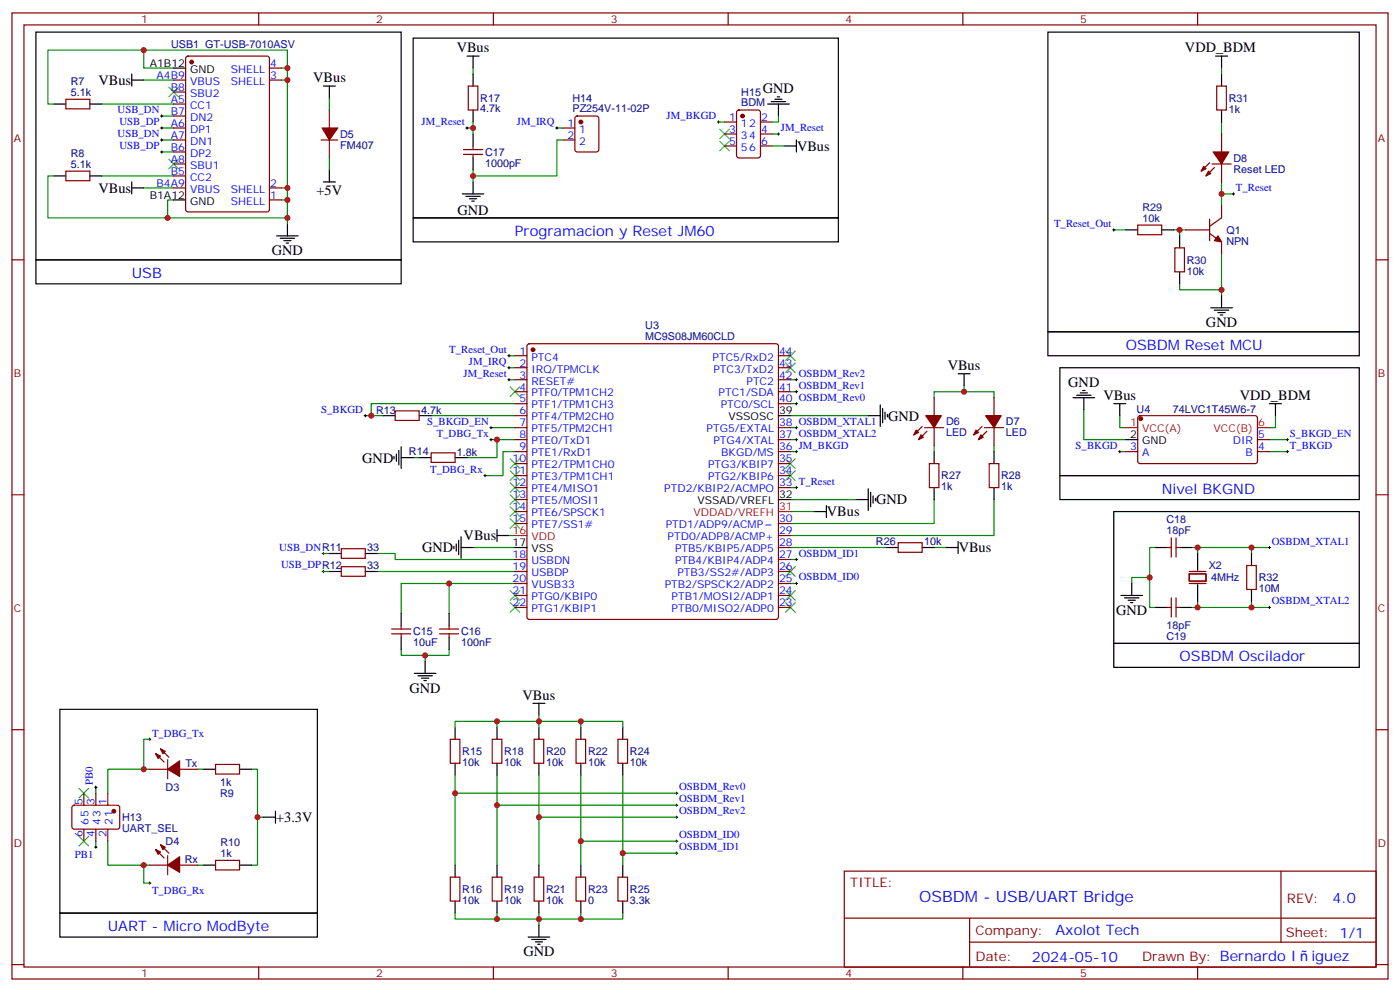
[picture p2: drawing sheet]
<svg xmlns="http://www.w3.org/2000/svg" width="412mm" height="292mm" viewBox="0 0 412 292" stroke-linecap="round" stroke-linejoin="round" font-family="sans-serif">
<g fill="none" stroke="#870000" stroke-width=".35">
<path d="M3.5 3.8h405.4v284.3h-405.4zM7.1 7.3h398.2v277.3h-398.2zM54.9 16.7l.5-.2h23.3l.6 .4 .1 44.8-.5 .6-23.5 .1-.7-.5v-44.7zM76.2 3.8v3.5M145.3 3.8v3.5M214.5 3.8v3.5M283.6 3.8v3.5M352.8 3.8v3.5M19.4 29.2h7.1v2.8h-7.1zM51.2 37.7h3.5M51.2 23.6h3.5M51.2 34.1h3.5"/>
<path d="M51.2 30.6h3.5M51.2 27.1h3.5M79.4 20h3.5M79.4 23.6h3.5M97 32.4v5.3M137.9 25.3h2.9v7.1h-2.9zM165.8 37.7h3.5M169.6 34.4l.4-.3h5.7l.6 .5 .1 9.4-.5 .7h-5.9l-.6-.4-.1-9.4zM213.4 35.9h3.6M213.4 39.4h3.6M217.2 32.6l.5-.2h5.6l.7 .4v13l-.4 .6-5.9 .1-.7-.5v-12.9zM224 35.9h3.5"/>
<path d="M224 39.4h3.5M358.4 25.3h2.8v7.1h-2.8zM359.8 39.4v5.3M19.4 50.4h7.1v2.8h-7.1zM51.2 41.2h3.5M51.2 55.3h3.5M51.2 51.8h3.5M51.2 48.3h3.5M51.2 44.7h3.5M79.4 55.3h3.5M79.4 58.8h3.5M94.5 41.2h5"/>
<path d="M97 41.2v5.3M136.5 45.4h5.7M136.5 44h5.7M139.3 43v1M139.3 45.4v1.1M165.8 41.2h3.5M213.4 43h3.6M224 43h3.5M356.3 47.9l-2.5 2.5M357 48.3h5.7M357.7 49.3l-2.5 2.5M359.8 48.3v5.3"/>
<path d="M3.5 76.5h3.6M335.1 66.3h7.1v2.8h-7.1zM346.1 73h2.8v7h-2.8zM349.2 67.7h7.1M356.3 68.7l3.5 2.5v3.5M356.3 64.5v6.3M359.8 60.6v3.5l-3.5 2.5M405.3 76.5h3.6M151.7 104.7h3.5M151.7 108.2h3.5M151.7 111.8h3.5M151.7 115.3h3.5"/>
<path d="M151.7 118.8h3.5M155.5 101.4l.4-.2h72.7l.5 .2 .2 .5v79.7l-.2 .5-.5 .2h-72.7l-.5-.2-.2-.5v-79.7zM229.3 104.7h3.5M229.3 108.2h3.5M229.3 111.8h3.5M229.3 115.3h3.5M229.3 118.8h3.5M275.2 117.1v5.2M292.8 117.1v5.2M116.4 120.9h7.1v2.9h-7.1zM127 133.3h7.1v2.8h-7.1zM151.7 125.9h3.5"/>
<path d="M151.7 122.3h3.5M151.7 129.4h3.5M151.7 132.9h3.5M151.7 136.5h3.5M151.7 140h3.5M229.3 125.9h3.5M229.3 129.4h3.5M229.3 132.9h3.5M229.3 136.5h3.5M229.3 140h3.5M271.6 125.5l-2.4 2.5M272.3 125.9h5.7"/>
<path d="M273 126.9l-2.4 2.5M273.8 136.5h2.8v7h-2.8zM275.2 125.9v5.3M289.3 125.5l-2.5 2.5M290 125.9h5.6M290.7 126.9l-2.5 2.5M291.4 136.5h2.8v7h-2.8zM292.8 125.9v5.3M331.6 132.9h3.5M335.4 122.5l.4-.2 34.2 .1 .4 .6v13l-.7 .5-34.1-.1-.5-.7v-12.7zM370.4 129.4h3.5M370.4 132.9h3.5"/>
<path d="M3.5 145.6h3.6M151.7 143.5h3.5M151.7 147h3.5M151.7 150.6h3.5M151.7 154.1h3.5M229.3 143.5h3.5M229.3 154.1h3.5M229.3 157.6h3.5M264.6 159.7h7v2.9h-7zM345 158.3v5.7M346.4 158.3v5.7M405.3 145.6h3.6"/>
<path d="M100.5 166.8h7.1v2.8h-7.1zM100.5 161.5h7.1v2.8h-7.1zM151.7 164.7h3.5M151.7 168.2h3.5M151.7 171.7h3.5M151.7 175.3h3.5M151.7 178.8h3.5M229.3 164.7h3.5M229.3 168.2h3.5M229.3 171.7h3.5M229.3 175.3h3.5M229.3 178.8h3.5"/>
<path d="M229.3 161.1h3.5M344 178.8h1M344 161.1h1M345 176v5.6M346.4 178.8h1.1M346.4 161.1h1.1M346.4 176v5.6M350.3 168.9h4.9v2.1h-4.9zM350.3 168.2h4.9M350.3 171.7h4.9M367.2 166.4h2.9v7.1h-2.9zM115.4 186.5h5.6"/>
<path d="M115.4 185.1h5.6M118.2 184.1v1M118.2 186.5v1.1M129.5 186.5h5.6M129.5 185.1h5.6M132.3 184.1v1M132.3 186.5v1.1M3.5 214.8h3.6M132.6 217.6h2.9v7h-2.9zM145 217.6h2.8v7h-2.8zM157.3 217.6h2.9v7h-2.9zM169.7 217.6h2.8v7h-2.8z"/>
<path d="M182 217.6h2.9v7h-2.9zM405.3 214.8h3.6M21.4 237.2l.5-.2 12.9 .1 .5 .6-.1 5.9-.6 .5-13-.1-.4-.7v-5.6zM24.7 233.5v3.5M28.2 233.5v3.5M31.7 233.5v3.5M44.1 226.4h5.3M45.9 221.8l2.4 2.5M47.3 220.4l2.4 2.5M49.4 223.6v5.6M52.9 226.4h5.3M63.5 225h7.1v2.8h-7.1z"/>
<path d="M24.7 244.1v3.5M28.2 244.1v3.5M31.7 244.1v3.5M44.1 254.6h5.3M45.9 250l2.4 2.5M47.3 248.6l2.4 2.5M49.4 251.8v5.7M52.9 254.6h5.3M63.5 253.2h7.1v2.8h-7.1zM132.6 258.2h2.9v7h-2.9zM145 258.2h2.8v7h-2.8zM157.3 258.2h2.9v7h-2.9z"/>
<path d="M169.7 258.2h2.8v7h-2.8zM182 258.2h2.9v7h-2.9zM248.7 256.4h156.6v28.2h-156.6zM377.3 256.4v20.9M248.7 270.2h156.5M285.6 277.3h119.6M285.6 270.2v14.2M3.5 283.9h3.6M76.2 284.6v3.5M145.3 284.6v3.5M214.5 284.6v3.5M283.6 284.6v3.5"/>
<path d="M352.8 284.6v3.5M405.3 283.9h3.6"/>
</g>
<g fill="none" stroke="#3c3" stroke-width=".35">
<path d="M49.7 25.7l2.9 2.8M52.6 25.7l-2.9 2.8M212 38l2.8 2.9M214.8 38l-2.8 2.9M49.7 46.8l2.9 2.9M52.6 46.8l-2.9 2.9M212 41.6l2.8 2.8M214.8 41.6l-2.8 2.8M150.3 113.9l2.8 2.8M153.1 113.9l-2.8 2.8M231.4 106.8l2.8 2.8M231.4 103.3l2.8 2.8"/>
<path d="M234.2 106.8l-2.8 2.8M234.2 103.3l-2.8 2.8M150.3 138.6l2.8 2.8M150.3 135l2.8 2.9M153.1 138.6l-2.8 2.8M153.1 135l-2.8 2.9M231.4 135l2.8 2.9M231.4 138.6l2.8 2.8M234.2 135l-2.8 2.9M234.2 138.6l-2.8 2.8M150.3 152.7l2.8 2.8M150.3 149.2l2.8 2.8"/>
<path d="M150.3 145.6l2.8 2.8M150.3 142.1l2.8 2.8M153.1 152.7l-2.8 2.8M153.1 149.2l-2.8 2.8M153.1 145.6l-2.8 2.8M153.1 142.1l-2.8 2.8M150.3 177.4l2.8 2.8M150.3 173.8l2.8 2.9M153.1 177.4l-2.8 2.8M153.1 173.8l-2.8 2.9M231.4 177.4l2.8 2.8M231.4 173.8l2.8 2.9"/>
<path d="M231.4 166.8l2.8 2.8M234.2 177.4l-2.8 2.8M234.2 173.8l-2.8 2.9M234.2 166.8l-2.8 2.8M23.3 232.1l2.8 2.8M26.1 232.1l-2.8 2.8M23.3 246.2l2.8 2.8M26.1 246.2l-2.8 2.8"/>
</g>
<g fill="none" stroke="#008700" stroke-width=".35">
<path d="M42.3 14.7h-28.2v15.9h1.8M30 30.6h21.2M42.3 23.6h8.9M47.6 37.7h3.6M47.6 34.1h3.6M51.2 20h-8.9v-5.3h42.4v51.2M82.9 23.6h1.8M82.9 20h1.8M97 28.9v3.5M137.6 37.7h1.7M139.3 20v1.8M139.3 35.9v3.5"/>
<path d="M164 37.7h1.8M211.7 35.9h1.7M227.5 39.4h1.8M229.3 34.1v1.8h-1.8M359.8 20v1.8M359.8 35.9v3.5M15.9 51.8h-1.8v12.3h35.3M30 51.8h21.2M42.3 55.3h8.9M47.6 44.7h3.6M47.6 41.2h3.6M51.2 58.8h-1.8v5.3h35.3"/>
<path d="M82.9 55.3h1.8M82.9 58.8h1.8M97 46.5v3.5M139.3 50v3.6M165.8 41.2h-1.8v10.6h-24.7M227.5 43h3.6M359.8 57.1h3.6M359.8 53.6v7M328.1 67.7h3.5M345.7 67.7h3.5M347.5 67.7v1.7M359.8 74.7v12.4"/>
<path d="M347.5 83.5v1.8h12.3M149.9 111.8h1.8M149.9 108.2h1.8M149.9 104.7h1.8M151.7 118.8h-42.3v3.5h3.5M232.8 111.8h1.8M232.8 115.3h1.8M232.8 118.8h1.8M275.2 117.1v-1.8h17.6v1.8M284 113.5v1.8M107.6 122.3h1.8M121.7 134.7h1.8"/>
<path d="M127 122.3h24.7M144.6 125.9h7.1M144.6 129.4h7.1M146.4 129.4v5.3h-8.8M151.7 132.9h-3.5v7.1h-5.3M232.8 125.9h1.8M232.8 129.4h1.8M232.8 122.3h23M232.8 132.9h1.8M275.2 131.2v1.7M292.8 131.2v1.7M319.3 120.6v8.8h12.3"/>
<path d="M329.8 122.3v3.6h1.8M329.8 132.9h1.8M373.9 129.4h5.3M373.9 132.9h5.3M375.7 122.3v3.6h-1.8M149.9 157.6h1.8M232.8 143.5h1.8M232.8 147h19.4M232.8 150.6h7.1M275.2 147v7.1h-42.4M292.8 147v10.6h-60M95.2 168.2h1.8"/>
<path d="M95.2 162.9h1.8M111.1 162.9h5.3v1.8h35.3M111.1 168.2h40.6M132.3 171.7v8.9M139.3 161.1h12.4M151.7 171.7h-33.5v8.9M232.8 161.1h28.3M232.8 164.7h1.8M232.8 171.7h1.8M275.2 161.1h3.5M338.7 170h-5.3v1.7M340.4 161.1h-1.7v17.7h1.7"/>
<path d="M351 161.1h1.8v1.8M352.8 161.1h15.9v1.8M352.8 177v1.8h-1.8M368.7 177v1.8h-15.9M368.7 161.1h5.2M368.7 178.8h5.2M118.2 191.1v1.8h14.1v-1.8M125.2 192.9v1.8M44.1 217.6h-1.8v8.8M134.1 214.1v-1.8h49.3v1.8M146.4 212.3v1.8M158.7 210.5v3.6"/>
<path d="M171.1 212.3v1.8M28.2 231.7v1.8M44.1 226.4h-12.4v7.1M58.2 226.4h1.8M74.1 226.4h1.7v28.2h-1.7M134.1 228.2v26.4M134.1 233.5h65.2M146.4 228.2v26.4M146.4 237h52.9M158.7 228.2v26.4M171.1 228.2v26.4M183.4 228.2v26.4"/>
<path d="M28.2 247.6v1.7M31.7 247.6v7h12.4M42.3 254.6v5.3h1.8M58.2 254.6h1.8M75.8 240.5h1.8M158.7 240.5h40.6M171.1 247.6h28.2M183.4 251.1h15.9M134.1 268.7v1.8h49.3v-1.8M146.4 268.7v1.8M158.7 268.7v3.6M171.1 268.7v1.8"/>
</g>
<g fill="none" stroke="#000" stroke-width=".29">
<path d="M47.3 37.7h.7M47.3 34.1h.7M47.6 33.8v.7M47.6 37.3v.7M137.2 37.7h.7M137.6 37.3v.7M163.7 37.7h.7M164 37.3v.7M211.3 35.9h.7M211.7 35.6v.7M229 39.4h.7M229.3 39.1v.7"/>
<path d="M47.3 44.7h.7M47.3 41.2h.7M47.6 40.9v.7M47.6 44.4v.7M363 57.1h.7M363.4 56.7v.7M327.7 67.7h.7M328.1 67.3v.7M149.6 111.8h.7M149.6 108.2h.7M149.6 104.7h.7M149.9 104.4v.7"/>
<path d="M149.9 107.9v.7M149.9 111.4v.7M234.2 111.8h.7M234.2 115.3h.7M234.2 118.8h.7M234.6 111.4v.7M234.6 114.9v.7M234.6 118.5v.7M107.2 122.3h.7M107.6 122v.7M142.5 140h.7M142.9 139.6v.7"/>
<path d="M144.3 129.4h.7M144.3 125.9h.7M144.6 125.5v.7M144.6 129v.8M234.2 129.4h.7M234.2 125.9h.7M234.2 132.9h.7M234.6 125.5v.7M234.6 129v.8M234.6 132.6v.7M329.5 132.9h.7M329.8 132.6v.7"/>
<path d="M378.9 129.4h.7M378.9 132.9h.7M379.2 129v.8M379.2 132.6v.7M234.2 143.5h.7M234.6 143.2v.7M94.9 168.2h.7M94.9 162.9h.7M95.2 162.6v.7M95.2 167.9v.7M234.2 164.7h.7M234.2 171.7h.7"/>
<path d="M234.6 164.3v.7M234.6 171.4v.7M373.6 178.8h.7M373.6 161.1h.7M373.9 160.8v.7M373.9 178.4v.7M43.7 217.6h.7M44.1 217.2v.7M27.9 231.7h.7M28.2 231.4v.7M199 237h.7M199 233.5h.7"/>
<path d="M199.3 233.1v.7M199.3 236.6v.7M27.9 249.3h.7M28.2 249v.7M43.7 259.9h.7M44.1 259.6v.7M199 240.5h.7M199 251.1h.7M199 247.6h.7M199.3 240.2v.7M199.3 247.2v.7M199.3 250.8v.7"/>
</g>
<g fill="none" stroke="#000" stroke-width=".35">
<path d="M10.6 9.5h107.6v67h-107.6zM121.7 11.2h125.2v52.9h-125.2zM137.6 16.5h3.5M139.3 16.5v3.5M308.7 9.5h91.7v88.1h-91.7zM358.1 16.5h3.5M359.8 16.5v3.5M15.9 30.6h3.5M26.5 30.6h3.5M38.8 21.8v3.5M38.8 23.6h3.5M51.2 20h3.5"/>
<path d="M95.2 25.3h3.6M97 25.3v3.6M139.3 21.8v3.5M139.3 32.4v3.5M139.3 39.4v3.6M226.1 30.6h6.4M227.2 29.9h4.2M228.2 29.2h2.2M229 28.5h.7M229.3 30.6v3.5M359.8 21.8v3.5M359.8 32.4v3.5"/>
<path d="M15.9 51.8h3.5M26.5 51.8h3.5M38.8 55.3h3.5M38.8 53.6v3.5M51.2 58.8h3.5M95.2 53.6h3.6M97 50v3.6M136.2 57.1h6.3M137.2 57.8h4.3M138.3 58.5h2.1M139 59.2h.7M139.3 46.5v3.5"/>
<path d="M139.3 53.6v3.5M231.1 43h3.5M234.6 41.2v3.5M10.6 76.5h107.6v7h-107.6zM81.5 69.4h6.3M82.5 70.1h4.3M83.6 70.8h2.1M84.3 71.5h.7M84.7 65.9v3.5M121.7 64.1h125.2v7.1h-125.2zM331.6 67.7h3.5M342.2 67.7h3.5"/>
<path d="M347.5 69.4v3.6M308.7 97.6h91.7v7.1h-91.7zM347.5 80v3.5M356.7 90.6h6.3M357.7 91.3h4.2M358.8 92h2.1M359.5 92.7h.7M359.8 87.1v3.5M259.3 119.2v6.3M282.2 110h3.6M284 110v3.5M312.2 108.2h88.2v31.8h-88.2z"/>
<path d="M316.1 117.1h6.3M317.1 116.3h4.3M318.2 115.6h2.1M318.9 114.9h.7M319.3 117.1v3.5M328.1 118.8h3.5M329.8 118.8v3.5M373.9 118.8h3.6M375.7 118.8v3.5M112.9 122.3h3.5M116.1 134.3v.7M116.8 133.6v2.1"/>
<path d="M117.5 132.6v4.2M118.2 134.7h3.5M118.2 131.5v6.4M123.5 122.3h3.5M123.5 134.7h3.5M134.1 134.7h3.5M229.3 122.3h3.5M255.8 122.3h3.5M260 120.2v4.3M260.7 121.3v2.1M261.4 122v.7M275.2 132.9v3.6"/>
<path d="M292.8 132.9v3.6M312.2 140h88.2v7h-88.2zM331.6 129.4h3.5M135.1 159v4.3M135.8 158v6.3M146.4 157.6h3.5M146.4 155.9v3.5M229.3 147h3.5M239.9 150.6h3.5M243.4 148.8v3.5M252.2 147h3.6M255.8 143.9v6.3"/>
<path d="M256.5 144.9v4.3M257.2 146v2.1M257.9 146.7v.7M275.2 143.5v3.5M282.2 159.4v3.5M292.8 143.5v3.5M328.1 150.6h72.3v38.8h-72.3zM97 168.2h3.5M97 162.9h3.5M107.6 168.2h3.5M107.6 162.9h3.5M133.7 160.8v.7"/>
<path d="M134.4 160.1v2.1M135.8 161.1h3.5M151.7 161.1h3.5M261.1 161.1h3.5M271.6 161.1h3.6M278.7 161.1h3.5M330.2 175.3h6.3M331.3 176h4.2M332.3 176.7h2.1M333 177.4h.7M333.4 171.7v3.6M340.4 161.1h3.6"/>
<path d="M340.4 178.8h3.6M347.5 161.1h3.5M347.5 178.8h3.5M352.8 162.9v5M352.8 172.1v4.9M368.7 162.9v3.5M368.7 173.5v3.5M118.2 180.6v3.5M118.2 187.6v3.5M122.1 198.2h6.3M123.1 198.9h4.3M124.2 199.6h2.1"/>
<path d="M125.2 194.7v3.5M132.3 180.6v3.5M132.3 187.6v3.5M328.1 189.4h72.3v7h-72.3zM17.6 208.8h75.9v59.9h-75.9zM124.9 200.3h.7M134.1 214.1v3.5M146.4 214.1v3.5M157 207h3.5M158.7 207v3.5M158.7 214.1v3.5M171.1 214.1v3.5"/>
<path d="M183.4 214.1v3.5M60 226.4h3.5M70.6 226.4h3.5M81.1 238.8v3.5M134.1 224.6v3.6M146.4 224.6v3.6M158.7 224.6v3.6M171.1 224.6v3.6M183.4 224.6v3.6M60 254.6h3.5M70.6 254.6h3.5M77.6 240.5h3.5"/>
<path d="M134.1 254.6v3.6M146.4 254.6v3.6M158.7 254.6v3.6M171.1 254.6v3.6M183.4 254.6v3.6M17.6 268.7h75.9v7.1h-75.9zM134.1 265.2v3.5M146.4 265.2v3.5M155.6 275.8h6.3M156.6 276.5h4.3M157.7 277.2h2.1M158.4 277.9h.7"/>
<path d="M158.7 265.2v3.5M158.7 272.3v3.5M171.1 265.2v3.5M183.4 265.2v3.5"/>
</g>
<g fill="#870000" stroke="#870000" stroke-width=".35">
<path d="M288.9 128l.7 .7-1.4 .7z"/>
<path d="M287.5 126.6l.7 .7-1.4 .7z"/>
<path d="M290.3 122.3h4.6l-2.1 3.6z"/>
<path d="M271.3 128l.7 .7-1.4 .7z"/>
<path d="M269.9 126.6l.7 .7-1.4 .7z"/>
<path d="M272.7 122.3h4.6l-2.1 3.6z"/>
<path d="M356 50.4l.7 .7-1.5 .7z"/>
<path d="M354.5 49l.7 .7-1.4 .7z"/>
<path d="M357.4 44.7h4.5l-2.1 3.6z"/>
<path d="M358.8 69.4l1 1.8-2.1-.4z"/>
<path d="M45.9 250l1.4 .8-.7 .7z"/>
<path d="M47.3 248.6l1.4 .7-.7 .7z"/>
<path d="M49.4 254.6l3.5-2.4v4.6z"/>
<path d="M45.9 221.8l1.4 .7-.7 .7z"/>
<path d="M47.3 220.4l1.4 .7-.7 .7z"/>
<path d="M49.4 226.4l3.5-2.5v4.6z"/>
<path d="M94.9 37.7h4.6l-2.5 3.5z"/>
<circle cx="171.1" cy="35.9" r=".53"/>
<circle cx="56.4" cy="18.3" r=".53"/>
<circle cx="157" cy="102.9" r=".53"/>
<circle cx="218.7" cy="34.1" r=".53"/>
<circle cx="336" cy="123.2" r=".53"/>
<circle cx="33.5" cy="238.8" r=".53"/>
</g>
<path d="M331.6 125.9h3.5M370.4 125.9h3.5M151.7 157.6h3.5M229.3 150.6h3.5" fill="none" stroke="#f00" stroke-width=".35"/>
<g fill="#c00">
<circle cx="284" cy="115.3" r=".88"/>
<circle cx="139.3" cy="51.8" r=".88"/>
<circle cx="139.3" cy="37.7" r=".88"/>
<circle cx="146.4" cy="129.4" r=".88"/>
<circle cx="109.4" cy="122.3" r=".88"/>
<circle cx="42.3" cy="14.7" r=".88"/>
<circle cx="49.4" cy="64.1" r=".88"/>
<circle cx="125.2" cy="192.9" r=".88"/>
<circle cx="132.3" cy="171.7" r=".88"/>
<circle cx="84.7" cy="64.1" r=".88"/>
<circle cx="84.7" cy="58.8" r=".88"/>
<circle cx="84.7" cy="55.3" r=".88"/>
<circle cx="84.7" cy="23.6" r=".88"/>
<circle cx="84.7" cy="20" r=".88"/>
<circle cx="347.5" cy="67.7" r=".88"/>
<circle cx="368.7" cy="178.8" r=".88"/>
<circle cx="368.7" cy="161.1" r=".88"/>
<circle cx="352.8" cy="178.8" r=".88"/>
<circle cx="352.8" cy="161.1" r=".88"/>
<circle cx="338.7" cy="170" r=".88"/>
<circle cx="42.3" cy="226.4" r=".88"/>
<circle cx="42.3" cy="254.6" r=".88"/>
<circle cx="75.8" cy="240.5" r=".88"/>
<circle cx="171.1" cy="212.3" r=".88"/>
<circle cx="158.8" cy="212.3" r=".88"/>
<circle cx="146.4" cy="212.3" r=".88"/>
<circle cx="171.1" cy="270.5" r=".88"/>
<circle cx="158.8" cy="270.5" r=".88"/>
<circle cx="146.4" cy="270.5" r=".88"/>
<circle cx="134.1" cy="233.5" r=".88"/>
<circle cx="146.4" cy="237" r=".88"/>
<circle cx="158.8" cy="240.5" r=".88"/>
<circle cx="171.1" cy="247.6" r=".88"/>
<circle cx="183.4" cy="251.1" r=".88"/>
<circle cx="359.8" cy="57.1" r=".88"/>
<circle cx="359.8" cy="85.3" r=".88"/>
</g>
<text font-size="4.6" fill="#00f" x="270.8" y="265.4">OSBDM - USB/UART Bridge</text>
<g font-size="4.2">
<text x="134.5" y="15.4">VBus</text>
<text x="349.1" y="15.4">VDD_BDM</text>
<text x="29" y="25">VBus</text>
<text x="92.3" y="24.3">VBus</text>
<text x="224.7" y="27.4">GND</text>
<text x="234.8" y="44.4">VBus</text>
<text x="29" y="56.8">VBus</text>
<text x="93.2" y="57.5">+5V</text>
<text x="134.8" y="63.2">GND</text>
<text x="80.1" y="75.1">GND</text>
<text x="355.2" y="96.2">GND</text>
<text x="279.2" y="108.9">VBus</text>
<text x="314.7" y="113.8">GND</text>
<text x="325" y="117.7">VBus</text>
<text x="365.2" y="117.7">VDD_BDM</text>
<text x="261.6" y="123.8">GND</text>
<text x="106.7" y="136.1">GND</text>
<text x="258.1" y="148.5">GND</text>
<text x="243.6" y="152">VBus</text>
<text x="136.6" y="159.1">VBus</text>
<text x="124.4" y="162.6">GND</text>
<text x="282.4" y="162.6">VBus</text>
<text x="328.8" y="180.9">GND</text>
<text x="120.6" y="203.8">GND</text>
<text x="153.9" y="205.9">VBus</text>
<text x="81.3" y="241.9">+3.3V</text>
<text x="154.2" y="281.4">GND</text>
</g>
<g font-size="4.2" fill="#00f">
<text x="151.7" y="69.4">Programacion y Reset JM60</text>
<text x="38.8" y="81.8">USB</text>
<text x="331.6" y="102.9">OSBDM Reset MCU</text>
<text x="342.2" y="145.3">Nivel BKGND</text>
<text x="347.5" y="194.7">OSBDM Oscilador</text>
<text x="392.5" y="265.7">4.0</text>
<text x="31.7" y="274">UART - Micro ModByte</text>
<text x="310.9" y="275.2">Axolot Tech</text>
<text x="304" y="283">2024-05-10</text>
<text x="386.3" y="282.9">iguez</text>
</g>
<g font-size="3.9" fill="#800">
<text x="250.5" y="261">TITLE:</text>
<text x="379.1" y="265.7">REV:</text>
<text x="287.4" y="275.2">Company:</text>
<text x="378.7" y="275.8">Sheet: 1/1</text>
<text x="287.4" y="282.9">Date:</text>
<text x="336.4" y="282.9">Drawn By: Bernardo I</text>
</g>
<g font-size="3.2" fill="#800">
<text x="41.6" y="6.8">1</text>
<text x="110.8" y="6.8">2</text>
<text x="179.9" y="6.8">3</text>
<text x="249.1" y="6.8">4</text>
<text x="318.2" y="6.8">5</text>
<text x="4.1" y="41.9">A</text>
<text x="405.9" y="41.9">A</text>
<text x="4.1" y="111.1">B</text>
<text x="405.9" y="111.1">B</text>
<text x="4.1" y="180.2">C</text>
<text x="405.9" y="180.2">C</text>
<text x="4.1" y="249.3">D</text>
<text x="405.9" y="249.3">D</text>
<text x="41.6" y="287.6">1</text>
<text x="110.8" y="287.6">2</text>
<text x="179.9" y="287.6">3</text>
<text x="249.1" y="287.6">4</text>
<text x="318.2" y="287.6">5</text>
</g>
<g font-size="3.2" fill="#000080">
<text x="50.4" y="14.2">USB1 GT-USB-7010ASV</text>
<text x="20.8" y="28.2">5.1k</text>
<text x="20.8" y="24.9">R7</text>
<text x="141.5" y="29.9">R17</text>
<text x="168.6" y="29.9">H14</text>
<text x="218.4" y="28.3">H15</text>
<text x="361.9" y="30">R31</text>
<text x="141.5" y="33.1">4.7k</text>
<text x="168.6" y="33.1">PZ254V-11-02P</text>
<text x="218.4" y="31.2">BDM</text>
<text x="361.9" y="33.2">1k</text>
<text x="100.2" y="40.6">D5</text>
<text x="20.8" y="46.1">R8</text>
<text x="100.2" y="43.8">FM407</text>
<text x="142.9" y="45.8">C17</text>
<text x="363.4" y="47.6">D8</text>
<text x="20.8" y="49.3">5.1k</text>
<text x="142.9" y="49.1">1000pF</text>
<text x="363.4" y="50.8">Reset LED</text>
<text x="336.6" y="65.2">10k</text>
<text x="336.6" y="62">R29</text>
<text x="361.2" y="72">NPN</text>
<text x="361.2" y="68.8">Q1</text>
<text x="349.6" y="77.6">R30</text>
<text x="349.6" y="80.8">10k</text>
<text x="190.1" y="100">MC9S08JM60CLD</text>
<text x="190.1" y="96.8">U3</text>
<text x="110.8" y="121.7">R13</text>
<text x="124" y="121.7">4.7k</text>
<text x="278.7" y="125.2">D6</text>
<text x="296.3" y="125.2">D7</text>
<text x="334.8" y="121.7">U4</text>
<text x="345.5" y="121.7">74LVC1T45W6-7</text>
<text x="278.7" y="128.4">LED</text>
<text x="296.3" y="128.4">LED</text>
<text x="120.5" y="134.1">R14</text>
<text x="134.6" y="134.1">1.8k</text>
<text x="277.3" y="141.1">R27</text>
<text x="294.9" y="141.1">R28</text>
<text x="277.3" y="144.3">1k</text>
<text x="294.9" y="144.3">1k</text>
<text x="343.6" y="154.1">C18</text>
<text x="258" y="160.5">R26</text>
<text x="272.2" y="160.5">10k</text>
<text x="343.6" y="157.3">18pF</text>
<text x="108.2" y="167.6">33</text>
<text x="108.2" y="162.3">33</text>
<text x="356.1" y="167.6">X2</text>
<text x="356.8" y="171.1">4MHz</text>
<text x="370.8" y="171.1">R32</text>
<text x="370.8" y="174.3">10M</text>
<text x="343.6" y="185.1">18pF</text>
<text x="121.7" y="190.2">10uF</text>
<text x="121.7" y="187">C15</text>
<text x="135.8" y="190.2">100nF</text>
<text x="135.8" y="187">C16</text>
<text x="343.6" y="188.3">C19</text>
<text x="54.6" y="225.8">Tx</text>
<text x="136.2" y="225.4">10k</text>
<text x="136.2" y="222.3">R15</text>
<text x="148.5" y="225.4">10k</text>
<text x="148.5" y="222.3">R18</text>
<text x="160.9" y="225.4">10k</text>
<text x="160.9" y="222.3">R20</text>
<text x="173.2" y="225.4">10k</text>
<text x="173.2" y="222.3">R22</text>
<text x="185.6" y="225.4">10k</text>
<text x="185.6" y="222.3">R24</text>
<text x="48.8" y="232.9">D3</text>
<text x="64.8" y="231.4">1k</text>
<text x="64.8" y="234.6">R9</text>
<text x="36" y="244.8">UART_SEL</text>
<text x="36" y="241.6">H13</text>
<text x="48.8" y="248.7">D4</text>
<text x="64.9" y="248.9">R10</text>
<text x="54.4" y="254">Rx</text>
<text x="64.9" y="252.2">1k</text>
<text x="136.2" y="262.9">R16</text>
<text x="148.5" y="262.9">R19</text>
<text x="160.9" y="262.9">R21</text>
<text x="173.2" y="262.9">R23</text>
<text x="185.6" y="262.9">R25</text>
<text x="136.2" y="266">10k</text>
<text x="148.5" y="266">10k</text>
<text x="160.9" y="266">10k</text>
<text x="173.2" y="266">0</text>
<text x="185.6" y="266">3.3k</text>
</g>
<g font-size="3.2">
<text x="44.1" y="19.7">A1B12</text>
<text x="56" y="21.4">GND</text>
<text x="44.1" y="58.5">B1A12</text>
<text x="56" y="60.3">GND</text>
<text x="214.6" y="123.8">VSSOSC</text>
<text x="229.5" y="122">39</text>
<text x="332.9" y="129">2</text>
<text x="336.4" y="130.8">GND</text>
<text x="205.5" y="148.4">VSSAD/VREFL</text>
<text x="229.5" y="146.7">32</text>
<text x="151" y="160.8">17</text>
<text x="156.5" y="162.6">VSS</text>
</g>
<g font-size="3.2" fill="#00f">
<text x="46.1" y="23.2">A4B9</text>
<text x="68" y="21.4">SHELL</text>
<text x="79.6" y="19.7">4</text>
<text x="79.6" y="23.2">3</text>
<text x="50.3" y="26.7">B8</text>
<text x="56" y="28.5">SBU2</text>
<text x="56" y="25">VBUS</text>
<text x="68" y="25">SHELL</text>
<text x="34.6" y="33.3">USB_DN</text>
<text x="50.3" y="33.8">B7</text>
<text x="50.3" y="30.3">A5</text>
<text x="56" y="35.6">DN2</text>
<text x="56" y="32">CC1</text>
<text x="196.4" y="35">JM_BKGD</text>
<text x="214.8" y="35.6">1</text>
<text x="224.2" y="35.6">2</text>
<text x="34.6" y="40.3">USB_DN</text>
<text x="35.2" y="36.8">USB_DP</text>
<text x="50.3" y="40.9">A7</text>
<text x="50.3" y="37.3">A6</text>
<text x="56" y="39.1">DP1</text>
<text x="124.2" y="36.8">JM_Reset</text>
<text x="152.3" y="36.8">JM_IRQ</text>
<text x="167.1" y="37.3">1</text>
<text x="167.1" y="40.9">2</text>
<text x="170.6" y="39.1">1</text>
<text x="214.8" y="39.1">3</text>
<text x="218.3" y="37.3">12</text>
<text x="218.3" y="40.9">34</text>
<text x="224.2" y="39.1">4</text>
<text x="230" y="38.6">JM_Reset</text>
<text x="35.2" y="43.9">USB_DP</text>
<text x="50.3" y="44.4">B6</text>
<text x="50.3" y="47.9">A8</text>
<text x="56" y="46.1">DP2</text>
<text x="56" y="42.6">DN1</text>
<text x="170.6" y="42.6">2</text>
<text x="214.8" y="42.6">5</text>
<text x="218.3" y="44.4">56</text>
<text x="224.2" y="42.6">6</text>
<text x="50.3" y="51.4">B5</text>
<text x="56" y="53.2">CC2</text>
<text x="56" y="49.7">SBU1</text>
<text x="46.1" y="55">B4A9</text>
<text x="56" y="56.7">VBUS</text>
<text x="68" y="56.7">SHELL</text>
<text x="79.6" y="55">2</text>
<text x="79.6" y="58.5">1</text>
<text x="364.1" y="56.2">T_Reset</text>
<text x="68" y="60.3">SHELL</text>
<text x="310.5" y="66.8">T_Reset_Out</text>
<text x="132.3" y="103.8">T_Reset_Out</text>
<text x="138.1" y="107.4">JM_IRQ</text>
<text x="153" y="104.4">1</text>
<text x="153" y="107.9">2</text>
<text x="156.5" y="106.1">PTC4</text>
<text x="209.9" y="106.1">PTC5/RxD2</text>
<text x="229.5" y="107.9">43</text>
<text x="229.5" y="104.4">44</text>
<text x="136.6" y="110.9">JM_Reset</text>
<text x="153" y="111.4">3</text>
<text x="156.5" y="109.6">IRQ/TPMCLK</text>
<text x="156.5" y="113.2">RESET#</text>
<text x="210.2" y="109.6">PTC3/TxD2</text>
<text x="219.9" y="113.2">PTC2</text>
<text x="229.5" y="111.4">42 OSBDM_Rev2</text>
<text x="153" y="114.9">4</text>
<text x="153" y="118.5">5</text>
<text x="156.5" y="116.7">PTF0/TPM1CH2</text>
<text x="211.7" y="116.7">PTC1/SDA</text>
<text x="229.5" y="118.5">40 OSBDM_Rev0</text>
<text x="229.5" y="114.9">41 OSBDM_Rev1</text>
<text x="94.6" y="121.5">S_BKGD</text>
<text x="125.8" y="125">S_BKGD_EN</text>
<text x="153" y="122">6</text>
<text x="153" y="125.5">7</text>
<text x="156.5" y="120.2">PTF1/TPM1CH3</text>
<text x="156.5" y="123.8">PTF4/TPM2CH0</text>
<text x="212.3" y="120.2">PTC0/SCL</text>
<text x="229.5" y="125.5">38 OSBDM_XTAL1</text>
<text x="128.6" y="128.5">T_DBG_Tx</text>
<text x="153" y="129">8</text>
<text x="156.5" y="127.3">PTF5/TPM2CH1</text>
<text x="156.5" y="130.8">PTE0/TxD1</text>
<text x="208.1" y="127.3">PTG5/EXTAL</text>
<text x="210.1" y="130.8">PTG4/XTAL</text>
<text x="229.5" y="129">37 OSBDM_XTAL2</text>
<text x="363.1" y="130.8">DIR</text>
<text x="370.6" y="129">5</text>
<text x="379.9" y="128.5">S_BKGD_EN</text>
<text x="151" y="136.1">10</text>
<text x="153" y="132.6">9</text>
<text x="156.5" y="134.3">PTE1/RxD1</text>
<text x="156.5" y="137.9">PTE2/TPM1CH0</text>
<text x="208.6" y="137.9">PTG3/KBIP7</text>
<text x="212.4" y="134.3">BKGD/MS</text>
<text x="229.5" y="136.1">35</text>
<text x="229.5" y="132.6">36 JM_BKGD</text>
<text x="316.9" y="132">S_BKGD</text>
<text x="332.9" y="132.6">3</text>
<text x="336.4" y="134.3">A</text>
<text x="366.9" y="134.3">B</text>
<text x="370.6" y="132.6">4</text>
<text x="379.9" y="132">T_BKGD</text>
<text x="126.7" y="139.1">T_DBG_Rx</text>
<text x="151" y="139.6">11</text>
<text x="151" y="143.2">12</text>
<text x="156.5" y="141.4">PTE3/TPM1CH1</text>
<text x="208.6" y="141.4">PTG2/KBIP6</text>
<text x="229.5" y="143.2">33 T_Reset</text>
<text x="229.5" y="139.6">34</text>
<text x="151" y="146.7">13</text>
<text x="156.5" y="144.9">PTE4/MISO1</text>
<text x="156.5" y="148.4">PTE5/MOSI1</text>
<text x="195.7" y="144.9">PTD2/KBIP2/ACMPO</text>
<text x="151" y="150.2">14</text>
<text x="151" y="153.7">15</text>
<text x="156.5" y="152">PTE6/SPSCK1</text>
<text x="156.5" y="155.5">PTE7/SS1#</text>
<text x="196.1" y="155.5">PTD1/ADP9/ACMP</text>
<text x="229.5" y="153.7">30</text>
<text x="196.7" y="159">PTD0/ADP8/ACMP+</text>
<text x="229.5" y="160.8">28</text>
<text x="229.5" y="157.3">29</text>
<text x="374.6" y="160.3">OSBDM_XTAL1</text>
<text x="82.3" y="162">USB_DNR11</text>
<text x="82.8" y="167.3">USB_DPR12</text>
<text x="151" y="164.3">18</text>
<text x="151" y="167.9">19</text>
<text x="156.5" y="166.1">USBDN</text>
<text x="198.9" y="166.1">PTB4/KBIP4/ADP4</text>
<text x="198.9" y="162.6">PTB5/KBIP5/ADP5</text>
<text x="229.5" y="167.9">26</text>
<text x="229.5" y="164.3">27 OSBDM_ID1</text>
<text x="151" y="171.4">20</text>
<text x="156.5" y="169.6">USBDP</text>
<text x="156.5" y="173.1">VUSB33</text>
<text x="195.8" y="173.1">PTB2/SPSCK2/ADP2</text>
<text x="199.6" y="169.6">PTB3/SS2#/ADP3</text>
<text x="229.5" y="171.4">25 OSBDM_ID0</text>
<text x="151" y="174.9">21</text>
<text x="151" y="178.4">22</text>
<text x="156.5" y="176.7">PTG0/KBIP0</text>
<text x="197.8" y="176.7">PTB1/MOSI2/ADP1</text>
<text x="229.5" y="178.4">23</text>
<text x="229.5" y="174.9">24</text>
<text x="374.6" y="177.9">OSBDM_XTAL2</text>
<text x="156.5" y="180.2">PTG1/KBIP1</text>
<text x="197.8" y="180.2">PTB0/MISO2/ADP0</text>
<text x="44.8" y="217">T_DBG_Tx</text>
<text x="27.3" y="231" transform="rotate(-90 27.3 231)">PB0</text>
<text x="200" y="232.6">OSBDM_Rev0</text>
<text x="24.3" y="236.8" transform="rotate(-90 24.3 236.8)">5</text>
<text x="27.9" y="236.8" transform="rotate(-90 27.9 236.8)">3</text>
<text x="31.4" y="236.8" transform="rotate(-90 31.4 236.8)">1</text>
<text x="200" y="239.6">OSBDM_Rev2</text>
<text x="200" y="236.1">OSBDM_Rev1</text>
<text x="26.1" y="242.7" transform="rotate(-90 26.1 242.7)">65</text>
<text x="29.6" y="242.7" transform="rotate(-90 29.6 242.7)">43</text>
<text x="33.2" y="242.7" transform="rotate(-90 33.2 242.7)">21</text>
<text x="24.3" y="246.2" transform="rotate(-90 24.3 246.2)">6</text>
<text x="27.9" y="246.2" transform="rotate(-90 27.9 246.2)">4</text>
<text x="31.4" y="246.2" transform="rotate(-90 31.4 246.2)">2</text>
<text x="200" y="250.2">OSBDM_ID1</text>
<text x="200" y="246.7">OSBDM_ID0</text>
<text x="22.1" y="252.4">PB1</text>
<text x="44.8" y="263">T_DBG_Rx</text>
</g>
<g font-size="3.2" fill="#f00">
<text x="332.9" y="125.5">1</text>
<text x="370.6" y="125.5">6</text>
<text x="336.4" y="127.3">VCC(A)</text>
<text x="357.5" y="127.3">VCC(B)</text>
<text x="204.3" y="152">VDDAD/VREFH</text>
<text x="229.5" y="150.2">31</text>
<text x="151" y="157.3">16</text>
<text x="156.5" y="159">VDD</text>
</g>
</svg>
